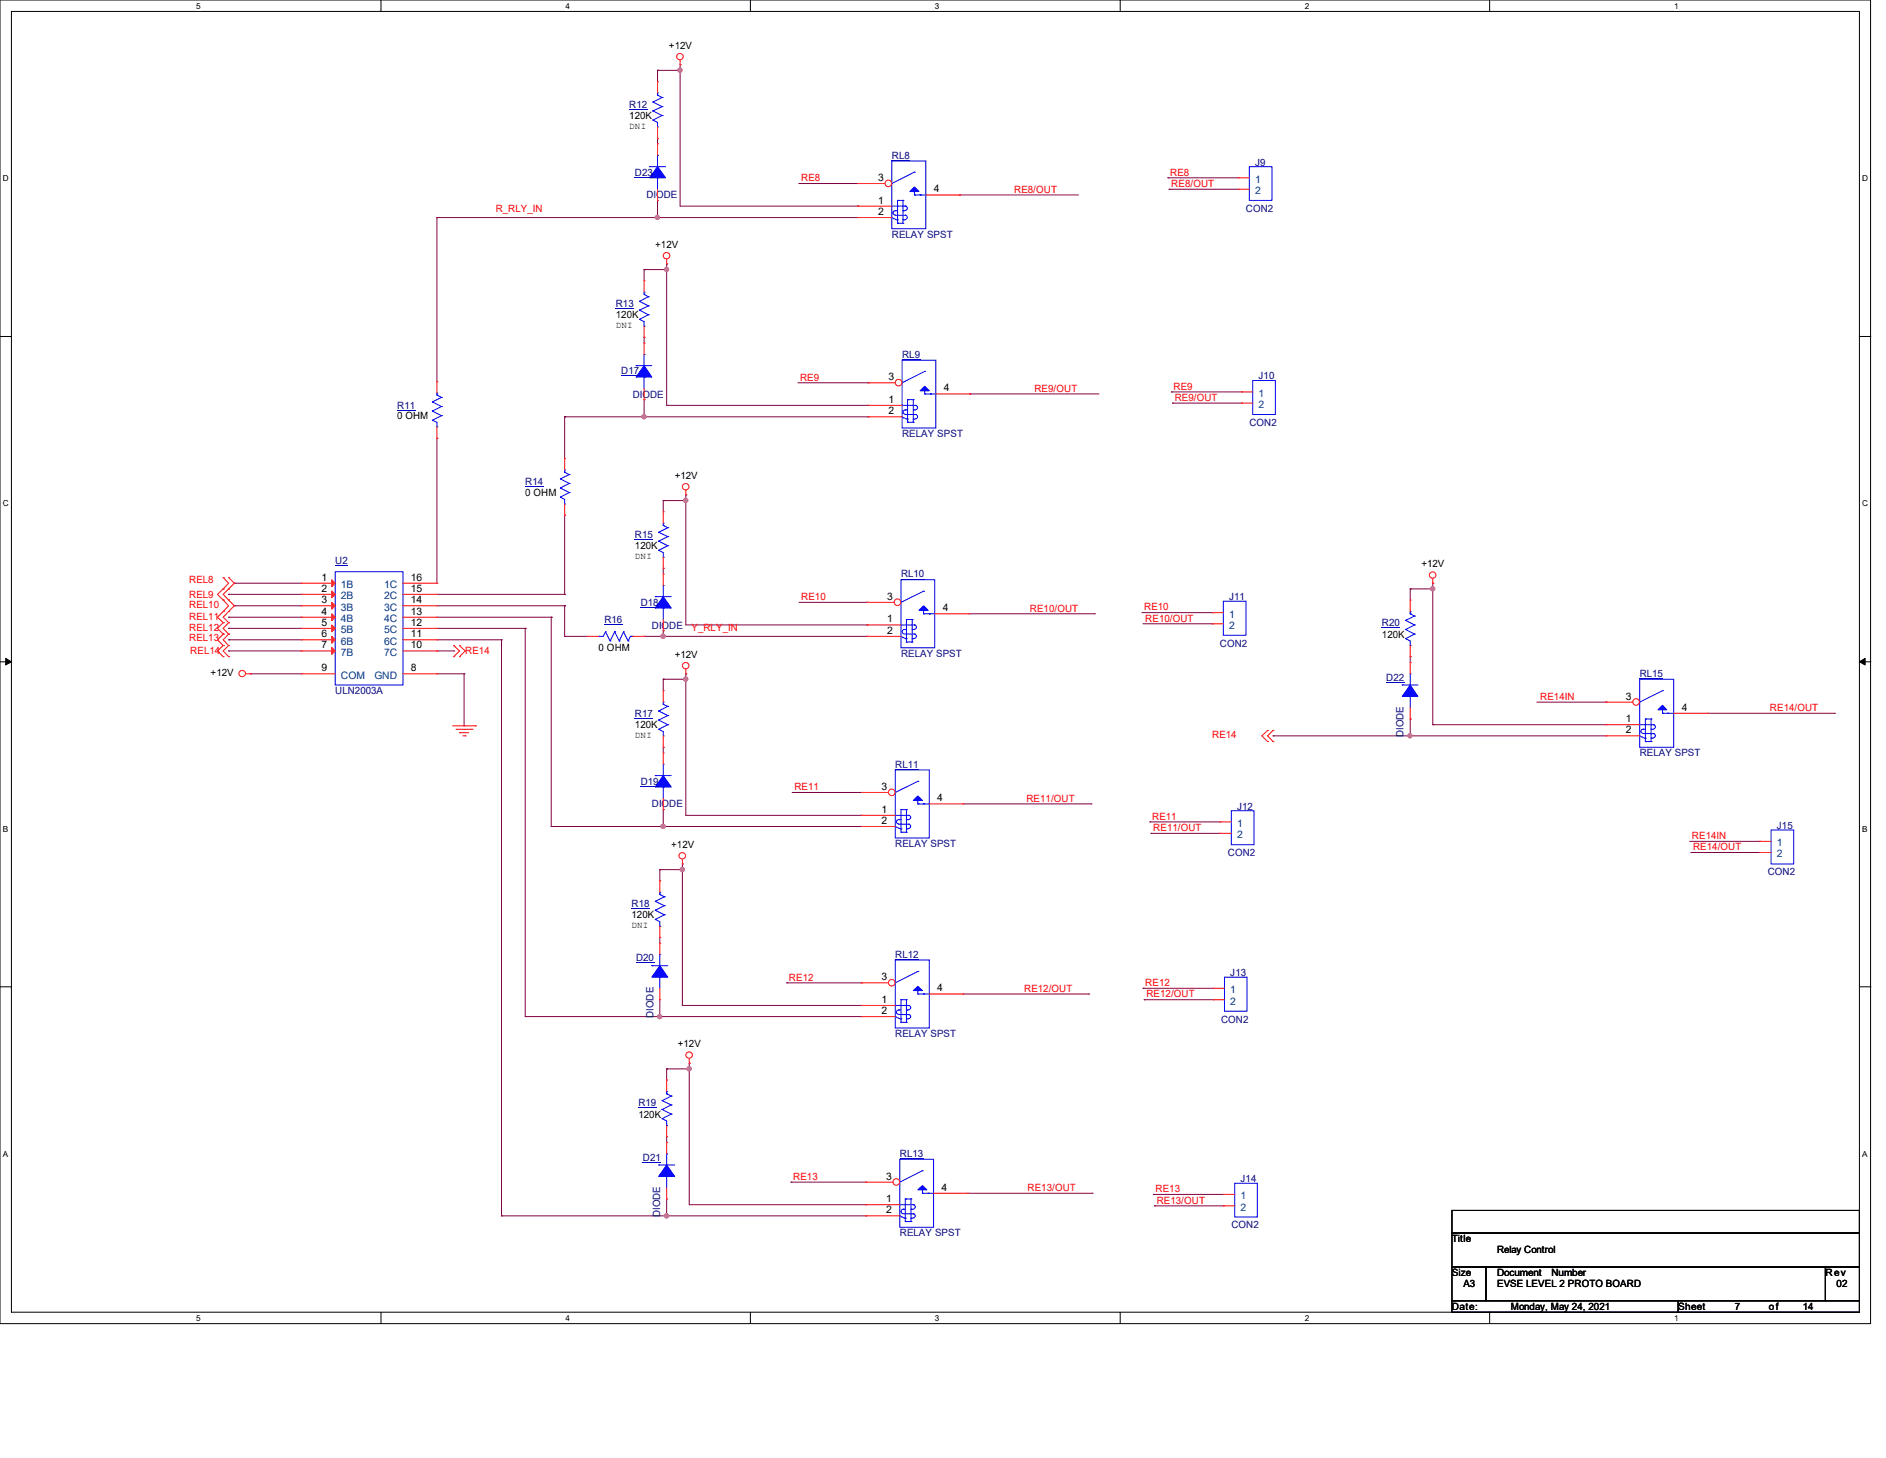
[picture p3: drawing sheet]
<svg xmlns="http://www.w3.org/2000/svg" width="279mm" height="216mm" viewBox="0 0 279 216" stroke-linecap="round" stroke-linejoin="round" font-family="sans-serif">
<path d="M0 0h277.1v196h-277.1zM1.7 1.7h273.8v192.6h-273.8z" fill="none" stroke="#000" stroke-width=".15"/>
<g fill="#fff">
<path d="M29 .2h.7v1.3h-.7z"/>
<path d="M29 194.5h.7v1.3h-.7z"/>
</g>
<path d="M56.4 0v1.7M56.4 194.3v1.7" fill="none" stroke="#000" stroke-width=".15"/>
<g fill="#fff">
<path d="M83.8 .2h.6v1.3h-.6z"/>
<path d="M83.8 194.5h.6v1.3h-.6z"/>
</g>
<path d="M111.2 0v1.7M111.2 194.3v1.7" fill="none" stroke="#000" stroke-width=".15"/>
<g fill="#fff">
<path d="M138.5 .2h.6v1.3h-.6z"/>
<path d="M138.5 194.5h.6v1.3h-.6z"/>
</g>
<path d="M165.9 0v1.7M165.9 194.3v1.7" fill="none" stroke="#000" stroke-width=".15"/>
<g fill="#fff">
<path d="M193.3 .2h.6v1.3h-.6z"/>
<path d="M193.3 194.5h.6v1.3h-.6z"/>
</g>
<path d="M220.7 0v1.7M220.7 194.3v1.7" fill="none" stroke="#000" stroke-width=".15"/>
<g fill="#fff">
<path d="M248 .2h.7v1.3h-.7z"/>
<path d="M248 194.5h.7v1.3h-.7z"/>
<path d="M.4 25.7h.9v1.4h-.9z"/>
<path d="M275.9 25.7h.8v1.4h-.8z"/>
<path d="M.4 73.9h.9v1.3h-.9z"/>
<path d="M275.9 73.9h.8v1.3h-.8z"/>
</g>
<path d="M0 49.8h1.7M275.5 49.8h1.7" fill="none" stroke="#000" stroke-width=".15"/>
<g fill="#fff">
<path d="M.4 122h.8v1.4h-.8z"/>
<path d="M275.9 122h.7v1.4h-.7z"/>
</g>
<path d="M0 98h1.7M275.5 98h1.7" fill="none" stroke="#000" stroke-width=".15"/>
<path d="M.8 97.5l.9 .5-.9 .5zM275.5 98l.8-.5v1z" fill="#000" stroke="#000" stroke-width=".15"/>
<g fill="#fff">
<path d="M.4 170.2h.8v1.3h-.8z"/>
<path d="M275.9 170.2h.7v1.3h-.7z"/>
</g>
<path d="M0 146.1h1.7M275.5 146.1h1.7M215.1 179.2h60.4v3.4h-60.4zM215.1 182.6h60.4v5h-60.4zM215.1 187.6h5v5h-5zM215.1 192.6h33.5v1.7h-33.5zM220.1 187.6h50.3v5h-50.3zM248.6 192.6h26.9v1.7h-26.9zM270.4 187.6h5.1v5h-5.1z" fill="none" stroke="#000" stroke-width=".15"/>
<g fill="none" stroke="#800040" stroke-width=".15">
<path d="M97.4 10.4h.1M97.4 10.4h3.4M97.4 10.4v1.7M100.8 9.6h.1M100.8 10.4h.1M100.8 9.6v20.9h26.3M64.7 32.2h.1M64.7 32.2h62.4M64.7 32.2v24.3M95.4 39.9h.1M95.4 39.9h3.4M95.4 39.9v1.7"/>
<path d="M97.4 20.5h.1M97.4 29.7h.1M97.4 32.2h.1M97.4 20.5v.8M97.4 29.7v2.5M98.8 39.1h.1M98.8 39.9h.1M98.8 39.1v20.9h29.8M118.4 27.2h.1M118.4 27.2h8.7M127.1 30.5h.1M142.2 28.9h.1"/>
<path d="M142.2 28.9h17.6M173 26.3h.1M173 26.3h10.4M173.2 28h.1M173.2 28h10.2M95.4 50h.1M95.4 59.2h.1M95.4 50v.8M95.4 59.2v2.5M118.2 56.7h10.4M128.6 56.7h.1M143.7 58.3h.1"/>
<path d="M143.7 58.3h19.1M173.5 58h.1M173.5 58h10.4M173.7 59.7h.1M173.7 59.7h10.2M64.7 64.9h.1M64.7 64.9v21.5M83.7 76.3h.1M83.7 61.7h.1M83.7 61.7v6.2M83.7 76.3v11.7M83.7 61.7h44.9"/>
<path d="M98.3 74.1h.1M98.3 74.1v1.7M98.3 74.1h3.3M101.6 73.3h.1M101.6 74.1h.1M101.6 73.3v19.2h26.8M128.6 60h.1M128.6 61.7h.1M33.9 88h.1M33.9 91.4h.1M33.9 93h.1M33.9 94.7h.1"/>
<path d="M33.9 96.4h.1M33.9 88h10.7M33.9 91.4h10.7M33.9 93h10.7M33.9 94.7h10.7M33.9 96.4h10.7M34.7 86.4h.1M34.7 89.7h.1M34.7 86.4h9.9M34.7 89.7h9.9M37.1 99.8h.1M37.1 99.8h7.5"/>
<path d="M64.7 99.8h4M64.7 89.7h19M64.7 88h19M64.7 91.4h17M64.7 93h13.1M64.7 94.7h9.6M64.7 96.4h2.5M67.2 96.4h.1M68.7 99.8h.1M68.7 99.8v7.7M74.3 94.7h.1M74.3 94.7v85.3"/>
<path d="M77.8 93h.1M77.8 93v57.5h49.8M81.7 91.4h.1M81.7 91.4v31M83.7 89.7h.1M83.7 94.2h.1M83.7 88h.1M83.7 94.2h3.3M83.7 89.7v4.5M95.4 94.2h.1M95.4 94.2h33M98.3 84.2h.1"/>
<path d="M98.3 93.4h.1M98.3 84.2v.8M98.3 93.4v.8M101.6 99.8h.1M101.6 99.8v20.9h26M118.4 89.2h10M128.4 92.5h.1M128.4 94.2h.1M128.4 89.2h.1M143.5 90.9h18.6M162.1 90.9h.1M169.2 90.7h10.4"/>
<path d="M169.3 92.4h10.3M179.6 90.7h.1M179.6 92.4h.1M208.9 87.2h.1M208.9 97.2h.1M208.9 87.2h3.4M208.9 87.2v1.7M208.9 97.2v.9M212.3 86.4h.1M212.3 87.2h.1M212.3 86.4v20.9M68.7 107.5h.1"/>
<path d="M98.3 100.6h.1M98.3 110.7h.1M98.3 119.9h.1M98.3 100.6v1.7M98.3 110.7v.8M98.3 119.9v2.5M98.3 100.6h3.3M101.6 100.6h.1M117.3 117.3h10.3M127.6 117.3h.1M142.7 119h18.9M161.6 119h.1"/>
<path d="M188.6 109h.1M188.6 109h49.3M208.9 106.5h.1M208.9 109h.1M208.9 106.5v2.5M212.3 107.3h.1M212.3 107.3h25.6M227.7 104h10.2M237.9 104h.1M253 105.6h18.8M271.8 105.6h.1M81.7 122.4h.1"/>
<path d="M81.7 122.4h45.9M97.7 128.8h.1M97.7 138.8h.1M97.7 128.8h3.4M97.7 128.8v1.6M97.7 138.8v.9M101.1 127.9h.1M101.1 128.8h.1M101.1 127.9v21h26.5M127.6 120.7h.1M127.6 122.4h.1M170.3 121.7h.1"/>
<path d="M170.3 121.7h10.4M170.5 123.4h.1M170.5 123.4h10.2M250.3 124.6h10.4M250.5 126.2h10.2M260.7 124.6h.1M260.7 126.2h.1M97.7 150.5h.1M97.7 148v2.5M98.8 158.3h.1M98.8 158.3v1.6M98.8 158.3h3.3"/>
<path d="M102.1 157.4h.1M102.1 158.3h.1M102.1 157.4v21h26.2M116.5 145.5h.1M116.5 145.5h11.1M127.6 148.9h.1M127.6 150.5h.1M142.7 147.2h18.6M161.3 147.2h.1M169.3 146.3h.1M169.3 146.3h10.4M169.5 148h.1"/>
<path d="M169.5 148h10.2M98.8 168.3h.1M98.8 168.3v.9M98.8 177.5v2.5M117.2 175h.1M117.2 175h11.1M128.3 178.4h.1M143.3 176.7h18.5M161.8 176.7h.1M170.9 176.9h.1M170.9 176.9h10.3M171 178.6h.1"/>
<path d="M171 178.6h10.2M74.3 180h.1M74.3 180h54M98.8 180h.1M128.3 180h.1"/>
</g>
<g fill="#f0f" stroke="#f0f" stroke-width=".15">
<circle cx="101.6" cy="74.1" r=".32"/>
<circle cx="100.7" cy="10.4" r=".32"/>
<circle cx="97.4" cy="32.2" r=".32"/>
<circle cx="98.7" cy="39.9" r=".32"/>
<circle cx="101.6" cy="100.6" r=".32"/>
<circle cx="101.1" cy="128.8" r=".32"/>
<circle cx="97.7" cy="150.5" r=".32"/>
<circle cx="102.1" cy="158.3" r=".32"/>
<circle cx="212.2" cy="87.2" r=".32"/>
<circle cx="95.4" cy="61.7" r=".32"/>
<circle cx="98.2" cy="94.2" r=".32"/>
<circle cx="98.2" cy="122.4" r=".32"/>
<circle cx="98.7" cy="180" r=".32"/>
<circle cx="208.9" cy="108.9" r=".31"/>
</g>
<g fill="none" stroke="#f00" stroke-width=".15">
<path d="M100.8 9.6h.1M100.8 8.9v.7M98.8 39.1h.1M98.8 38.4v.7M95.4 59.2h.1M95.4 50.8h.1M95.4 50.8v1.7M95.4 57.5v1.7M101.6 73.3h.1M101.6 72.6v.7M33.1 88.9h.1M33.1 90.6h.1"/>
<path d="M33.1 85.5h.1M33.1 87.2h.1M33.1 92.2h.1M33.1 93.9h.1M33.1 95.6h.1M33.1 97.2h.1M33.1 88.9l.8 .8-.8 .9M33.1 85.5l.8 .9-.8 .8M33.1 87.2l-.9 .8 .9 .9M33.1 90.6l-.9 .8 .9 .8M33.1 92.2l-.9 .8 .9 .9M33.1 93.9l-.9 .8 .9 .9"/>
<path d="M33.1 95.6l-.9 .8 .9 .8M33.9 90.6h.1M33.9 88.9h.1M33.9 87.2h.1M33.9 85.5h.1M33.9 92.2h.1M33.9 93.9h.1M33.9 95.6h.1M33.9 97.2h.1M33.9 88.9l.8 .8-.8 .9M33.9 85.5l.8 .9-1.6 1.6 .8 .9M33.9 90.6l-.8 .8 .8 .8"/>
<path d="M33.9 92.2l-.8 .8 .8 .9M33.9 93.9l-.8 .8 .8 .9M33.9 95.6l-.8 .8 .8 .8M36.4 99.8h.7M37.1 99.8h.1M67.2 97.2h.1M67.2 95.6h.1M67.2 95.6l.9 .8-.9 .8M68.1 97.2h.1M68.1 95.6h.1M68.1 95.6l.8 .8-.8 .8M101.6 99.8h.1"/>
<path d="M101.6 99.1v.7M208.9 97.2h.1M208.9 88.9h.1M208.9 88.9v1.7M208.9 95.6v1.6M212.3 86.4h.1M212.3 85.7v.7M67.1 107.5h3.3M67.6 108h2.3M68.1 108.5h.1M68.1 108.5h1.3M68.6 109h.3"/>
<path d="M68.9 109h.1M69.9 108h.1M70.4 107.5h.1M187.8 108.2h.1M187.8 109.8h.1M187.8 108.2l-.9 .8 .9 .8M188.6 108.2h.1M188.6 109.8h.1M188.6 108.2l-.8 .8 .8 .8M101.1 127.9h.1M101.1 127.3v.6M102.1 157.4h.1"/>
<path d="M102.1 156.8v.6"/>
<circle cx="100.7" cy="8.4" r=".48"/>
<circle cx="98.8" cy="37.9" r=".48"/>
<circle cx="101.6" cy="72.1" r=".48"/>
<circle cx="35.9" cy="99.7" r=".48"/>
<circle cx="101.6" cy="98.6" r=".48"/>
<circle cx="212.2" cy="85.2" r=".48"/>
<circle cx="101.1" cy="126.7" r=".48"/>
<circle cx="102.1" cy="156.2" r=".48"/>
</g>
<g fill="none" stroke="#00f" stroke-width=".15">
<path d="M132.1 23.8h5.1v10.1h-5.1zM132.1 32.2l.3 .2M132.1 30.5h2M132.5 32.4l.3 .1M132.6 31.2a.32 .32 0 0 0-.3 .3 .32 .32 0 0 0 .3 .3M132.6 31.2h.1M132.6 31.2h.4M132.6 31.9h1.5M132.8 32.6h.2M133 33.1h.1M133 29.7h.1M133 32.6h.1"/>
<path d="M133 29.7v3.4M133 33.1h.8M133 29.7h.8M133.8 33.1h.1M133.8 29.7h.1M133.8 31.2h.1M133.8 32.6h.1M133.8 29.7v3.4M133.8 31.2h.3M133.8 32.6h.3M134.1 30.5h.1M134.1 31.9h.1"/>
<path d="M134.1 30.5a.32 .32 0 0 1 .3 .3 .32 .32 0 0 1-.3 .4M134.1 31.9a.32 .32 0 0 1 .3 .3 .32 .32 0 0 1-.3 .3M135.5 25.5h.1M135.5 28.9h.1M135.5 25.5l-3.4 1.7M135.5 28.4v.5M135.5 28.9h1.7M136.3 28.9h.1M94.2 54.1h.1M94.2 54.1h2.4M95.4 55.8h.1M95.4 52.5h.1"/>
<path d="M95.4 52.5v1.6M95.4 55.8v1.7M208.2 93.2h.1M208.2 91.9h.1M208.2 94.6h.1M208.2 94.6l.7 .3v.7M208.2 91.9l1.3 .6M208.2 93.2l1.3 .7M208.9 95.6h.1M208.9 90.6h.1M208.9 90.9h.1M208.9 90.6v.3"/>
<path d="M208.9 90.9l.6 .3M209.5 92.5h.1M209.5 91.2h.1M209.5 93.9h.1M209.5 92.5l-1.3 .7M209.5 91.2l-1.3 .7M209.5 93.9l-1.3 .7"/>
</g>
<g fill="#00f" stroke="#00f" stroke-width=".15">
<path d="M134.8 28.4l.7-.7 .6 .7z"/>
<path d="M95.4 54.1l1.2 1.7h-2.4z" fill-rule="evenodd"/>
</g>
<path d="M132.1 23.7h2.7M92 55.6h2.7M204.7 93h2.7" fill="none" stroke="#000080" stroke-width=".15"/>
<circle cx="131.6" cy="27.2" r=".49" fill="#fff" stroke="#f00" stroke-width=".15"/>
<g fill="none" stroke="#f00" stroke-width=".15">
<path d="M127.1 27.2h.1M127.1 30.5h.1M127.1 32.2h.1M127.1 27.2h4M127.1 30.5h5M127.1 32.2h5M137.2 28.9h5M142.2 28.9h.1M98.3 119.9h.1M98.3 111.5h.1M98.3 111.5v1.7M98.3 118.2v1.7"/>
<path d="M97.7 139.7h.1M97.7 139.7v1.7M260.7 124.6h.1M260.7 126.2h.1M260.7 124.6h1.7M260.7 126.2h1.7M97.7 148h.1M97.7 146.3v1.7"/>
</g>
<g fill="none" stroke="#00f" stroke-width=".15">
<path d="M97.1 114.9h.1M97.1 114.9h2.3M98.3 116.5h.1M98.3 113.2h.1M98.3 113.2v1.7M98.3 116.5v1.7M262.4 122.9h3.3v5h-3.3zM96.6 143h.1M96.6 143h2.3M97.7 144.7h.1M97.7 141.4h.1M97.7 141.4v1.6"/>
<path d="M97.7 144.7v1.6M132.6 142.2h5.1v10h-5.1zM132.6 150.5l.3 .2M132.6 148.9h2M133 150.7l.3 .1M133.1 149.6h.1M133.1 149.6h.4M133.1 150.2h1.5M133.1 149.6a.32 .32 0 0 0-.3 .3 .32 .32 0 0 0 .3 .3M133.3 150.9h.2M133.5 151.4h.1M133.5 148h.1"/>
<path d="M133.5 150.9h.1M133.5 148v3.4M133.5 151.4h.8M133.5 148h.8M134.3 151.4h.1M134.3 148h.1M134.3 149.6h.1M134.3 150.9h.1M134.3 148v3.4M134.3 149.6h.3M134.3 150.9h.3M134.6 148.9h.1"/>
<path d="M134.6 150.2h.1M134.6 148.9a.32 .32 0 0 1 .3 .3 .32 .32 0 0 1-.3 .3M134.6 150.2a.3 .3 0 0 1 .3 .3 .3 .3 0 0 1-.3 .3M136 143.8h.1M136 147.2h.1M136 143.8l-3.4 1.7M136 146.7v.5M136 147.2h1.7M136.8 147.2h.1"/>
</g>
<g fill="#00f" stroke="#00f" stroke-width=".15">
<path d="M135.3 146.7l.7-.7 .7 .7z"/>
<path d="M98.3 114.9l1.1 1.6h-2.3z" fill-rule="evenodd"/>
<path d="M97.7 143l1.2 1.7h-2.3z" fill-rule="evenodd"/>
</g>
<path d="M94.9 116.4h2.7M94.2 142.6h2.7M132.6 142.1h3.5" fill="none" stroke="#000080" stroke-width=".15"/>
<circle cx="132.1" cy="145.5" r=".49" fill="#fff" stroke="#f00" stroke-width=".15"/>
<g fill="none" stroke="#f00" stroke-width=".15">
<path d="M64.7 56.5h.1M64.7 56.5v1.7M64.7 64.9h.1M64.7 63.2v1.7M98.8 159.9h.1M98.8 159.9v1.7M127.6 145.5h.1M127.6 148.9h.1M127.6 150.5h.1M127.6 145.5h4M127.6 148.9h5M127.6 150.5h5"/>
<path d="M137.7 147.2h5M142.7 147.2h.1M98.8 168.3h.1M98.8 166.7v1.6"/>
</g>
<g fill="none" stroke="#00f" stroke-width=".15">
<path d="M64.1 59.5h.1M64.1 59.5l1.3 .7M64.7 58.2h.1M64.7 58.5h.1M64.7 58.2v.3M64.7 58.5l.7 .3M65.4 58.8h.1M65.4 58.8l-1.3 .7M133.6 53.3h5v10.1h-5zM134.5 59.2h.1M134.5 59.2v3.3M134.5 59.2h.8"/>
<path d="M135.3 59.2h.1M135.3 59.2v3.3M137 55h.1M137 58.3h.1M137 55l-3.4 1.7M137 57.9v.4M137 58.3h1.6M137.8 58.3h.1M64.1 60.9h.1M64.1 62.2h.1M64.1 62.2l.6 .3v.7M64.1 60.9l1.3 .7"/>
<path d="M64.7 63.2h.1M65.4 60.2h.1M65.4 61.6h.1M65.4 60.2l-1.3 .7M65.4 61.6l-1.3 .6M133.6 61.7l.3 .2M133.6 60h2M134 61.9l.3 .1M134.1 60.7h.1M134.1 60.7a.32 .32 0 0 0-.3 .3 .32 .32 0 0 0 .3 .3M134.1 60.7h.4M134.1 61.4h1.5"/>
<path d="M134.3 62.1h.2M134.5 62.5h.1M134.5 62.1h.1M134.5 62.5h.8M135.3 62.5h.1M135.3 60.7h.1M135.3 62.1h.1M135.3 60.7h.3M135.3 62.1h.3M135.6 60h.1M135.6 61.4h.1M135.6 60a.32 .32 0 0 1 .3 .3 .32 .32 0 0 1-.3 .4"/>
<path d="M135.6 61.4a.32 .32 0 0 1 .3 .3 .32 .32 0 0 1-.3 .3M98.1 164.3h.1M98.1 163h.1M98.1 165.7h.1M98.1 165.7l.7 .3v.7M98.1 163l1.3 .6M98.1 164.3l1.3 .7M98.8 166.7h.1M98.8 161.6h.1M98.8 162h.1M98.8 161.6v.4M98.8 162l.6 .3"/>
<path d="M99.4 163.6h.1M99.4 162.3h.1M99.4 165h.1M99.4 163.6l-1.3 .7M99.4 162.3l-1.3 .7M99.4 165l-1.3 .7"/>
</g>
<path d="M133.6 53.2h2.7M58.8 60.8h2.7M94.6 164.1h2.6" fill="none" stroke="#000080" stroke-width=".15"/>
<path d="M136.3 57.9l.7-.7 .7 .7z" fill="#00f" stroke="#00f" stroke-width=".15"/>
<circle cx="133.1" cy="56.7" r=".49" fill="#fff" stroke="#f00" stroke-width=".15"/>
<path d="M95.4 50h.1M95.4 41.6h.1M95.4 41.6v1.7M95.4 48.3v1.7M128.6 56.7h.1M128.6 56.7h4M138.6 58.3h5.1M143.7 58.3h.1M128.6 60h.1M128.6 61.7h.1M128.6 60h5M128.6 61.7h5" fill="none" stroke="#f00" stroke-width=".15"/>
<g fill="none" stroke="#00f" stroke-width=".15">
<path d="M94.7 45.9h.1M94.7 44.6h.1M94.7 47.3h.1M94.7 47.3l.7 .3v.7M94.7 44.6l1.4 .7M94.7 45.9l1.4 .7M95.4 48.3h.1M95.4 43.3h.1M95.4 43.6h.1M95.4 43.3v.3M95.4 43.6l.7 .3M96.1 45.3h.1"/>
<path d="M96.1 43.9h.1M96.1 46.6h.1M96.1 45.3l-1.4 .6M96.1 43.9l-1.4 .7M96.1 46.6l-1.4 .7M242.9 100.6h5v10.1h-5zM242.9 109l.3 .2M242.9 107.3h2M243.3 109.1l.3 .2M243.4 108h.1M243.4 108h.4M243.4 108.6h1.5"/>
<path d="M243.4 108a.3 .3 0 0 0-.3 .3 .3 .3 0 0 0 .3 .3M243.6 109.3h.2M243.8 109.8h.1M243.8 106.5h.1M243.8 109.3h.1M243.8 106.5v3.3M243.8 109.8h.8M243.8 106.5h.8M244.6 109.8h.1M244.6 106.5h.1M244.6 108h.1M244.6 109.3h.1"/>
<path d="M244.6 106.5v3.3M244.6 108h.3M244.6 109.3h.3M244.9 107.3h.1M244.9 108.6h.1M244.9 107.3a.32 .32 0 0 1 .3 .3 .32 .32 0 0 1-.3 .3M244.9 108.6a.32 .32 0 0 1 .3 .3 .32 .32 0 0 1-.3 .4M246.3 102.3h.1M246.3 105.6h.1M246.3 102.3l-3.4 1.7M246.3 105.1v.5M246.3 105.6h1.6"/>
<path d="M247.1 105.6h.1"/>
</g>
<path d="M91.2 45.7h2.7M242.9 100.5h3.5" fill="none" stroke="#000080" stroke-width=".15"/>
<path d="M246.3 104.4l.6 .7h-1.3z" fill="#00f" stroke="#00f" stroke-width=".15"/>
<circle cx="242.4" cy="103.9" r=".49" fill="#fff" stroke="#f00" stroke-width=".15"/>
<g fill="none" stroke="#f00" stroke-width=".15">
<path d="M97.4 12.1h.1M97.4 12.1v1.7M97.4 18.8v1.7M97.4 20.5h.1M97.4 29.7h.1M97.4 21.3h.1M97.4 21.3v1.7M97.4 28v1.7M183.4 26.3h.1M183.4 28h.1M183.4 26.3h1.7M183.4 28h1.7"/>
<path d="M83.7 76.3h.1M83.7 67.9h.1M83.7 67.9v1.7M83.7 74.6v1.7M87 94.2h.1M87 94.2h1.7M93.7 94.2h1.7M95.4 94.2h.1M179.6 90.7h.1M179.6 92.4h.1M179.6 90.7h1.6M179.6 92.4h1.6"/>
<path d="M208.9 98.1h.1M208.9 98.1v1.7M208.9 106.5h.1M208.9 104.8v1.7M237.9 104h.1M237.9 107.3h.1M237.9 109h.1M237.9 104h4M237.9 107.3h5M237.9 109h5M247.9 105.6h5.1M253 105.6h.1"/>
<path d="M97.7 138.8h.1M97.7 130.4h.1M97.7 130.4v1.7M97.7 137.2v1.6M180.7 121.7h.1M180.7 123.4h.1M180.7 121.7h1.7M180.7 123.4h1.7M179.7 146.3h.1M179.7 148h.1M179.7 146.3h1.7M179.7 148h1.7"/>
<path d="M181.2 176.9h.1M181.2 178.6h.1M181.2 176.9h1.7M181.2 178.6h1.7"/>
</g>
<g fill="none" stroke="#00f" stroke-width=".15">
<path d="M96.7 16.4h.1M96.7 15.1h.1M96.7 17.8h.1M96.7 17.8l.7 .3v.7M96.7 15.1l1.4 .7M96.7 16.4l1.4 .7M97.4 18.8h.1M97.4 13.8h.1M97.4 14.1h.1M97.4 13.8v.3M97.4 14.1l.7 .3M98.1 15.8h.1"/>
<path d="M98.1 14.4h.1M98.1 17.1h.1M98.1 15.8l-1.4 .6M98.1 14.4l-1.4 .7M98.1 17.1l-1.4 .7M96.2 24.7h.1M96.2 24.7h2.4M97.4 26.3h.1M97.4 23h.1M97.4 23v1.7M97.4 26.3v1.7M185.1 24.7h3.3v5h-3.3z"/>
<path d="M83 72.3h.1M83 70.9h.1M83 73.6h.1M83 73.6l.7 .4v.6M83 70.9l1.3 .7M83 72.3l1.3 .6M83.7 74.6h.1M83.7 69.6h.1M83.7 69.9h.1M83.7 69.6v.3M83.7 69.9l.6 .4M84.3 71.6h.1"/>
<path d="M84.3 70.3h.1M84.3 72.9h.1M84.3 71.6l-1.3 .7M84.3 70.3l-1.3 .6M84.3 72.9l-1.3 .7M88.7 94.2h.1M89.7 93.6h.1M89.7 93.6l-.3 .6h-.7M89.7 93.6l.7 1.3M90.4 94.9h.1M91.1 93.6h.1M91.1 93.6l.6 1.3"/>
<path d="M91.1 93.6l-.7 1.3M91.7 94.9h.1M92.4 93.6h.1M92.4 93.6l-.7 1.3M92.4 93.6l.6 1.3M93 94.9h.1M93.4 94.2h.1M93.4 94.2h.3M93.4 94.2l-.4 .7M93.7 94.2h.1M181.2 89h3.4v5.1h-3.4zM208.9 99.8h.1"/>
<path d="M208.9 99.8v1.6M132.6 114h5.1v10.1h-5.1zM133.5 119.9h.1M133.5 119.9v3.3M133.5 119.9h.8M134.3 119.9h.1M134.3 119.9v3.3M136 115.7h.1M136 119h.1M136 115.7l-3.4 1.6M136 118.5v.5M136 119h1.7"/>
<path d="M136.8 119h.1M207.7 101.4h.1M207.7 101.4h2.4M208.9 103.1h.1M208.9 103.1v1.7M97.1 134.8h.1M97.1 133.5h.1M97.1 136.1h.1M97.1 136.1l.6 .4v.7M97.1 133.5l1.3 .6M97.1 134.8l1.3 .7M97.7 137.2h.1"/>
<path d="M97.7 132.1h.1M97.7 132.5h.1M97.7 132.1v.4M97.7 132.5l.7 .3M98.4 134.1h.1M98.4 132.8h.1M98.4 135.5h.1M98.4 134.1l-1.3 .7M98.4 132.8l-1.3 .7M98.4 135.5l-1.3 .6M132.6 122.4l.3 .2M132.6 120.7h2"/>
<path d="M133 122.5l.3 .2M133.1 121.4h.1M133.1 121.4h.4M133.1 122h1.5M133.1 121.4a.32 .32 0 0 0-.3 .3 .32 .32 0 0 0 .3 .3M133.3 122.7h.2M133.5 123.2h.1M133.5 122.7h.1M133.5 123.2h.8M134.3 123.2h.1M134.3 121.4h.1M134.3 122.7h.1"/>
<path d="M134.3 121.4h.3M134.3 122.7h.3M134.6 120.7h.1M134.6 122h.1M134.6 120.7a.3 .3 0 0 1 .3 .3 .3 .3 0 0 1-.3 .3M134.6 122a.32 .32 0 0 1 .3 .4 .32 .32 0 0 1-.3 .3M182.4 120.1h3.4v5h-3.4zM181.4 144.7h3.3v5h-3.3zM182.9 175.2h3.4v5h-3.4z"/>
</g>
<g fill="#00f" stroke="#00f" stroke-width=".15">
<path d="M136 117.9l.7 .6h-1.4z"/>
<path d="M208.9 101.4l1.2 1.7h-2.4z" fill-rule="evenodd"/>
<path d="M97.4 24.7l1.2 1.6h-2.4z" fill-rule="evenodd"/>
</g>
<path d="M93.2 16.2h2.7M94.1 26.3h2.6M77.8 72h2.7M89.5 92.5h2.7M132.6 113.9h3.5M205.4 101h2.6M93.6 134.6h2.6" fill="none" stroke="#000080" stroke-width=".15"/>
<circle cx="132.1" cy="117.3" r=".49" fill="#fff" stroke="#f00" stroke-width=".15"/>
<path d="M127.6 117.3h.1M127.6 117.3h4M137.7 119h5M142.7 119h.1M127.6 120.7h.1M127.6 122.4h.1M127.6 120.7h5M127.6 122.4h5" fill="none" stroke="#f00" stroke-width=".15"/>
<path d="M136.8 89.7l.7 .7h-1.4z" fill="#00f" stroke="#00f" stroke-width=".15"/>
<g fill="none" stroke="#00f" stroke-width=".15">
<path d="M133.5 85.9h5v10h-5zM133.5 94.2l.2 .2M133.5 92.5h2M133.8 94.4l.3 .1M133.9 93.2h.1M133.9 93.2a.32 .32 0 0 0-.3 .3 .32 .32 0 0 0 .3 .4M133.9 93.2h.4M133.9 93.9h1.6M134.1 94.6h.2M134.3 95.1h.1M134.3 91.7h.1M134.3 94.6h.1"/>
<path d="M134.3 91.7v3.4M134.3 95.1h.8M134.3 91.7h.8M135.1 95.1h.1M135.1 91.7h.1M135.1 93.2h.1M135.1 94.6h.1M135.1 91.7v3.4M135.1 93.2h.4M135.1 94.6h.4M135.5 92.5h.1M135.5 93.9h.1"/>
<path d="M135.5 92.5a.32 .32 0 0 1 .3 .4 .32 .32 0 0 1-.3 .3M135.5 93.9a.32 .32 0 0 1 .3 .3 .32 .32 0 0 1-.3 .3M136.8 87.5h.1M136.8 90.9h.1M136.8 87.5l-3.3 1.7M136.8 90.4v.5M136.8 90.9h1.7M137.7 90.9h.1"/>
</g>
<path d="M133.5 85.7h3.4" fill="none" stroke="#000080" stroke-width=".15"/>
<circle cx="132.9" cy="89.2" r=".49" fill="#fff" stroke="#f00" stroke-width=".15"/>
<path d="M183.9 58h.1M183.9 59.7h.1M183.9 58h1.7M183.9 59.7h1.7M128.4 89.2h.1M128.4 92.5h.1M128.4 94.2h.1M128.4 89.2h4.1M128.4 92.5h5.1M128.4 94.2h5.1M138.5 90.9h5M143.5 90.9h.1" fill="none" stroke="#f00" stroke-width=".15"/>
<path d="M185.6 56.3h3.3v5.1h-3.3zM49.7 84.7h10v16.7h-10z" fill="none" stroke="#00f" stroke-width=".15"/>
<path d="M49.7 83.7h1.8v.1h-1.8z" fill="#000080"/>
<g fill="#f00" stroke="#f00" stroke-width=".15">
<path d="M49.1 85.9l.6 .5-.6 .5z"/>
<path d="M49.1 87.5l.6 .5-.6 .5z"/>
<path d="M49.1 89.2l.6 .5-.6 .5z"/>
<path d="M49.1 90.9l.6 .5-.6 .5z"/>
<path d="M49.1 92.5l.6 .5-.6 .6z"/>
<path d="M49.1 94.2l.6 .5-.6 .5z"/>
<path d="M49.1 95.9l.6 .5-.6 .5z"/>
</g>
<g fill="none" stroke="#f00" stroke-width=".15">
<path d="M98.3 75.8h.1M98.3 75.8v1.7M44.6 86.4h.1M44.6 88h.1M44.6 89.7h.1M44.6 91.4h.1M44.6 93h.1M44.6 94.7h.1M44.6 96.4h.1M44.6 99.8h.1M44.6 86.4h5.1M44.6 88h5.1"/>
<path d="M44.6 89.7h5.1M44.6 91.4h5.1M44.6 93h5.1M44.6 94.7h5.1M44.6 96.4h5.1M44.6 99.8h5.1M59.7 86.4h5M59.7 88h5M59.7 89.7h5M59.7 91.4h5M59.7 93h5M59.7 94.7h5"/>
<path d="M59.7 96.4h5M59.7 99.8h5M64.7 86.4h.1M64.7 88h.1M64.7 89.7h.1M64.7 91.4h.1M64.7 93h.1M64.7 94.7h.1M64.7 96.4h.1M64.7 99.8h.1M98.3 84.2h.1M98.3 82.5v1.7"/>
</g>
<g fill="none" stroke="#00f" stroke-width=".15">
<path d="M97.6 78.8h.1M97.6 78.8l1.3 .7M98.3 77.5h.1M98.3 77.8h.1M98.3 77.5v.3M98.3 77.8l.6 .3M98.9 79.5h.1M98.9 78.1h.1M98.9 79.5l-1.3 .6M98.9 78.1l-1.3 .7M97.6 80.1h.1M97.6 81.5h.1"/>
<path d="M97.6 81.5l.7 .3v.7M97.6 80.1l1.3 .7M98.3 82.5h.1M98.9 80.8h.1M98.9 80.8l-1.3 .7M133.3 171.7h5v10h-5zM133.3 178.4h2M133.8 179.1h.1M133.8 179.1h.3M133.8 179.7h1.5M133.8 179.1a.32 .32 0 0 0-.3 .3 .32 .32 0 0 0 .3 .3M134.1 177.5h.1"/>
<path d="M134.1 177.5v3.4M134.1 177.5h.9M135 177.5h.1M135 179.1h.1M135 177.5v3.4M135 179.1h.3M135.3 178.4h.1M135.3 179.7h.1M135.3 178.4a.32 .32 0 0 1 .3 .3 .32 .32 0 0 1-.3 .3M135.3 179.7a.3 .3 0 0 1 .3 .3 .3 .3 0 0 1-.3 .3M136.7 173.4h.1M136.7 176.7h.1"/>
<path d="M136.7 173.4l-3.4 1.6M136.7 176.2v.5M136.7 176.7h1.6M137.5 176.7h.1M133.3 180l.3 .2M133.7 180.2l.2 .1M133.9 180.4h.2M134.1 180.9h.1M134.1 180.4h.1M134.1 180.9h.9M135 180.9h.1M135 180.4h.1"/>
<path d="M135 180.4h.3"/>
</g>
<path d="M94.1 79.9h2.6M133.3 171.6h3.5" fill="none" stroke="#000080" stroke-width=".15"/>
<path d="M136 176.2l.7-.6 .6 .6z" fill="#00f" stroke="#00f" stroke-width=".15"/>
<circle cx="132.8" cy="175" r=".49" fill="#fff" stroke="#f00" stroke-width=".15"/>
<g fill="none" stroke="#f00" stroke-width=".15">
<path d="M98.3 93.4h.1M98.3 85h.1M98.3 85v1.7M98.3 91.7v1.7M98.3 110.7h.1M98.3 102.3h.1M98.3 102.3v1.7M98.3 109v1.7M98.8 177.5h.1M98.8 169.2h.1M98.8 169.2v1.7M98.8 175.9v1.6"/>
<path d="M128.3 175h.1M128.3 178.4h.1M128.3 175h4M128.3 178.4h5M138.3 176.7h5M143.3 176.7h.1M128.3 180h.1M128.3 180h5"/>
</g>
<g fill="none" stroke="#00f" stroke-width=".15">
<path d="M97.1 88.3h.1M97.1 88.3h2.3M98.3 90h.1M98.3 86.7h.1M98.3 86.7v1.6M98.3 90v1.7M97.6 106.6h.1M97.6 105.3h.1M97.6 108h.1M97.6 108l.7 .3v.7M97.6 105.3l1.3 .7M97.6 106.6l1.3 .7"/>
<path d="M98.3 109h.1M98.3 104h.1M98.3 104.3h.1M98.3 104v.3M98.3 104.3l.6 .3M98.9 106h.1M98.9 104.6h.1M98.9 107.3h.1M98.9 106l-1.3 .6M98.9 104.6l-1.3 .7M98.9 107.3l-1.3 .7M97.6 172.5h.1"/>
<path d="M97.6 172.5h2.3M98.8 174.2h.1M98.8 170.9h.1M98.8 170.9v1.6M98.8 174.2v1.7"/>
</g>
<path d="M94.9 89.9h2.7M94.1 106.4h2.6M95.2 172.1h2.7" fill="none" stroke="#000080" stroke-width=".15"/>
<g fill="#00f" stroke="#00f" stroke-width=".15">
<path d="M98.3 88.3l1.1 1.7h-2.3z" fill-rule="evenodd"/>
<path d="M98.8 172.5l1.1 1.7h-2.3z" fill-rule="evenodd"/>
</g>
<g fill="#f0f" stroke="#f0f" stroke-width=".15">
<circle cx="101.6" cy="74.1" r=".32"/>
<circle cx="100.7" cy="10.4" r=".32"/>
<circle cx="97.4" cy="32.2" r=".32"/>
<circle cx="98.7" cy="39.9" r=".32"/>
<circle cx="101.6" cy="100.6" r=".32"/>
<circle cx="101.1" cy="128.8" r=".32"/>
<circle cx="97.7" cy="150.5" r=".32"/>
<circle cx="102.1" cy="158.3" r=".32"/>
<circle cx="212.2" cy="87.2" r=".32"/>
<circle cx="95.4" cy="61.7" r=".32"/>
<circle cx="98.2" cy="94.2" r=".32"/>
<circle cx="98.2" cy="122.4" r=".32"/>
<circle cx="98.7" cy="180" r=".32"/>
<circle cx="208.9" cy="108.9" r=".31"/>
</g>
<g font-size="1.5">
<text x="99.1" y="7.2">+12V</text>
<text x="93.2" y="17.7">120K</text>
<text x="130.1" y="26.8">3</text>
<text x="138.3" y="28.5">4</text>
<text x="130.1" y="30.1">1</text>
<text x="130.1" y="31.8">2</text>
<text x="97.1" y="36.7">+12V</text>
<text x="91.2" y="47.1">120K</text>
<text x="131.6" y="56.3">3</text>
<text x="131.6" y="59.6">1</text>
<text x="139.8" y="58">4</text>
<text x="58.8" y="62.1">0 OHM</text>
<text x="131.6" y="61.3">2</text>
<text x="99.9" y="71">+12V</text>
<text x="77.8" y="73.4">0 OHM</text>
<text x="94.1" y="81.3">120K</text>
<text x="47.6" y="86">1</text>
<text x="47.6" y="87.6">2</text>
<text x="47.6" y="89.3">3</text>
<text x="60.9" y="86">16</text>
<text x="60.9" y="87.6">15</text>
<text x="60.9" y="89.3">14</text>
<text x="131.4" y="88.8">3</text>
<text x="210.6" y="84">+12V</text>
<text x="47.6" y="91">4</text>
<text x="47.6" y="92.7">5</text>
<text x="47.6" y="94.4">6</text>
<text x="60.9" y="91">13</text>
<text x="60.9" y="92.7">12</text>
<text x="60.9" y="94.4">11</text>
<text x="131.4" y="92.2">1</text>
<text x="131.4" y="93.9">2</text>
<text x="139.7" y="90.5">4</text>
<text x="204.7" y="94.4">120K</text>
<text x="31.2" y="100.1">+12V</text>
<text x="47.6" y="96">7</text>
<text x="47.6" y="99.4">9</text>
<text x="60.9" y="96">10</text>
<text x="60.9" y="99.4">8</text>
<text x="88.7" y="96.4">0 OHM</text>
<text x="99.9" y="97.4">+12V</text>
<text x="94.1" y="107.8">120K</text>
<text x="240.9" y="103.6">3</text>
<text x="240.9" y="106.9">1</text>
<text x="249.1" y="105.2">4</text>
<text x="240.9" y="108.6">2</text>
<text x="130.6" y="117">3</text>
<text x="138.9" y="118.7">4</text>
<text x="99.4" y="125.6">+12V</text>
<text x="130.6" y="120.4">1</text>
<text x="130.6" y="122">2</text>
<text x="93.6" y="136">120K</text>
<text x="130.6" y="145.2">3</text>
<text x="130.6" y="148.5">1</text>
<text x="138.9" y="146.8">4</text>
<text x="100.4" y="155.1">+12V</text>
<text x="130.6" y="150.2">2</text>
<text x="94.6" y="165.5">120K</text>
<text x="131.3" y="174.7">3</text>
<text x="131.3" y="178">1</text>
<text x="131.3" y="179.7">2</text>
<text x="139.5" y="176.3">4</text>
<text x="215.1" y="183.9">Title</text>
<text x="221.8" y="185.6">Relay Control</text>
<text x="215.1" y="189">Size</text>
<text x="216.8" y="190.6">A3</text>
<text x="221.8" y="189">Document</text>
<text x="221.8" y="190.6">EVSE LEVEL 2 PROTO BOARD</text>
<text x="229.8" y="189">Number</text>
<text x="270.4" y="189">Rev</text>
<text x="272.1" y="190.6">02</text>
<text x="215.1" y="194">Date:</text>
<text x="223.8" y="194">Monday, May 24, 2021</text>
<text x="248.6" y="194">Sheet</text>
<text x="257" y="194">7</text>
<text x="262" y="194">of</text>
<text x="267.1" y="194">14</text>
</g>
<g font-size="1.5" fill="#000080">
<text x="93.2" y="16">R12</text>
<text x="132.1" y="23.5">RL8</text>
<text x="94.1" y="26">D23</text>
<text x="95.8" y="29.4">DIODE</text>
<text x="185.9" y="24.5">J9</text>
<text x="132.1" y="35.2">RELAY SPST</text>
<text x="184.6" y="31.4">CON2</text>
<text x="91.2" y="45.5">R13</text>
<text x="133.6" y="53">RL9</text>
<text x="92" y="55.4">D17</text>
<text x="93.7" y="58.9">DIODE</text>
<text x="186.4" y="56.2">J10</text>
<text x="58.8" y="60.5">R11</text>
<text x="133.6" y="64.7">RELAY SPST</text>
<text x="185.1" y="63.1">CON2</text>
<text x="77.8" y="71.8">R14</text>
<text x="49.7" y="83.5">U2</text>
<text x="94.1" y="79.7">R15</text>
<text x="94.9" y="89.7">D18</text>
<text x="133.5" y="85.5">RL10</text>
<text x="182.1" y="88.9">J11</text>
<text x="89.5" y="92.2">R16</text>
<text x="96.6" y="93.1">DIODE</text>
<text x="180.7" y="95.8">CON2</text>
<text x="204.7" y="92.8">R20</text>
<text x="133.5" y="97.3">RELAY SPST</text>
<text x="205.4" y="100.8">D22</text>
<text x="242.9" y="100.3">RL15</text>
<text x="49.7" y="102.8">ULN2003A</text>
<text x="94.1" y="106.1">R17</text>
<text x="132.6" y="113.7">RL11</text>
<text x="207.9" y="109.1" transform="rotate(-90 207.9 109.1)">DIODE</text>
<text x="242.9" y="112">RELAY SPST</text>
<text x="94.9" y="116.2">D19</text>
<text x="96.6" y="119.6">DIODE</text>
<text x="183.3" y="119.9">J12</text>
<text x="132.6" y="125.4">RELAY SPST</text>
<text x="263.2" y="122.7">J15</text>
<text x="181.9" y="126.7">CON2</text>
<text x="261.9" y="129.6">CON2</text>
<text x="93.6" y="134.3">R18</text>
<text x="94.2" y="142.4">D20</text>
<text x="132.6" y="141.9">RL12</text>
<text x="182.2" y="144.5">J13</text>
<text x="96.8" y="150.7" transform="rotate(-90 96.8 150.7)">DIODE</text>
<text x="132.6" y="153.6">RELAY SPST</text>
<text x="180.9" y="151.4">CON2</text>
<text x="94.6" y="163.8">R19</text>
<text x="95.3" y="171.9">D21</text>
<text x="133.3" y="171.4">RL13</text>
<text x="183.8" y="175.1">J14</text>
<text x="97.8" y="180.2" transform="rotate(-90 97.8 180.2)">DIODE</text>
<text x="133.3" y="183.1">RELAY SPST</text>
<text x="182.4" y="181.9">CON2</text>
</g>
<g font-size="1.5" fill="#f00">
<text x="118.7" y="26.8">RE8</text>
<text x="150.2" y="28.5">RE8/OUT</text>
<text x="173.4" y="26">RE8</text>
<text x="173.5" y="27.7">RE8/OUT</text>
<text x="73.4" y="31.5">R_RLY_IN</text>
<text x="118.5" y="56.3">RE9</text>
<text x="153.2" y="58">RE9/OUT</text>
<text x="173.9" y="57.7">RE9</text>
<text x="174" y="59.4">RE9/OUT</text>
<text x="28" y="86.4">REL8</text>
<text x="28" y="88.6">REL9</text>
<text x="118.7" y="88.9">RE10</text>
<text x="28" y="90">REL10</text>
<text x="28" y="91.7">REL11</text>
<text x="28" y="93.4">REL12</text>
<text x="28" y="94.9">REL13</text>
<text x="102.4" y="93.5">Y_RLY_IN</text>
<text x="152.6" y="90.6">RE10/OUT</text>
<text x="169.5" y="90.4">RE10</text>
<text x="169.7" y="92">RE10/OUT</text>
<text x="28.2" y="96.8">REL14</text>
<text x="68.9" y="96.8">RE14</text>
<text x="228.2" y="103.6">RE14IN</text>
<text x="262.2" y="105.3">RE14/OUT</text>
<text x="179.6" y="109.3">RE14</text>
<text x="117.7" y="117">RE11</text>
<text x="152.1" y="118.7">RE11/OUT</text>
<text x="170.7" y="121.4">RE11</text>
<text x="170.9" y="123.1">RE11/OUT</text>
<text x="250.7" y="124.2">RE14IN</text>
<text x="250.8" y="125.9">RE14/OUT</text>
<text x="116.9" y="145.2">RE12</text>
<text x="151.7" y="146.9">RE12/OUT</text>
<text x="169.7" y="146">RE12</text>
<text x="169.8" y="147.7">RE12/OUT</text>
<text x="117.5" y="174.7">RE13</text>
<text x="152.2" y="176.4">RE13/OUT</text>
<text x="171.2" y="176.5">RE13</text>
<text x="171.4" y="178.2">RE13/OUT</text>
</g>
<g font-size="1.5" fill="#004080">
<text x="185.9" y="27.1">1</text>
<text x="185.9" y="28.7">2</text>
<text x="186.4" y="58.8">1</text>
<text x="186.4" y="60.4">2</text>
<text x="50.5" y="87.1">1B</text>
<text x="50.5" y="88.7">2B</text>
<text x="56.9" y="87.1">1C</text>
<text x="56.9" y="88.7">2C</text>
<text x="50.5" y="90.4">3B</text>
<text x="50.5" y="92.1">4B</text>
<text x="50.5" y="93.8">5B</text>
<text x="50.5" y="95.5">6B</text>
<text x="56.9" y="90.4">3C</text>
<text x="56.9" y="92.1">4C</text>
<text x="56.9" y="93.8">5C</text>
<text x="56.9" y="95.5">6C</text>
<text x="182.1" y="91.4">1</text>
<text x="182.1" y="93.1">2</text>
<text x="50.5" y="97.1">7B</text>
<text x="50.5" y="100.5">COM</text>
<text x="55.5" y="100.5">GND</text>
<text x="56.9" y="97.1">7C</text>
<text x="183.3" y="122.4">1</text>
<text x="183.3" y="124.1">2</text>
<text x="263.2" y="125.3">1</text>
<text x="263.2" y="127">2</text>
<text x="182.2" y="147.1">1</text>
<text x="182.2" y="148.8">2</text>
<text x="183.8" y="177.6">1</text>
<text x="183.8" y="179.3">2</text>
</g>
<g font-size="1.4">
<text x="93.2" y="19.1">DNI</text>
<text x="91.2" y="48.6">DNI</text>
<text x="94.1" y="82.8">DNI</text>
<text x="94.1" y="109.3">DNI</text>
<text x="93.6" y="137.5">DNI</text>
</g>
<g font-size="1.2">
<text x="29" y="1.3">5</text>
<text x="83.8" y="1.3">4</text>
<text x="138.5" y="1.3">3</text>
<text x="193.3" y="1.3">2</text>
<text x="248" y="1.3">1</text>
<text x=".4" y="26.8">D</text>
<text x="275.9" y="26.8">D</text>
<text x=".4" y="75">C</text>
<text x="275.9" y="75">C</text>
<text x=".4" y="123.1">B</text>
<text x="275.9" y="123.1">B</text>
<text x=".4" y="171.3">A</text>
<text x="275.9" y="171.3">A</text>
<text x="29" y="195.6">5</text>
<text x="83.8" y="195.6">4</text>
<text x="138.5" y="195.6">3</text>
<text x="193.3" y="195.6">2</text>
<text x="248" y="195.6">1</text>
</g>
</svg>
